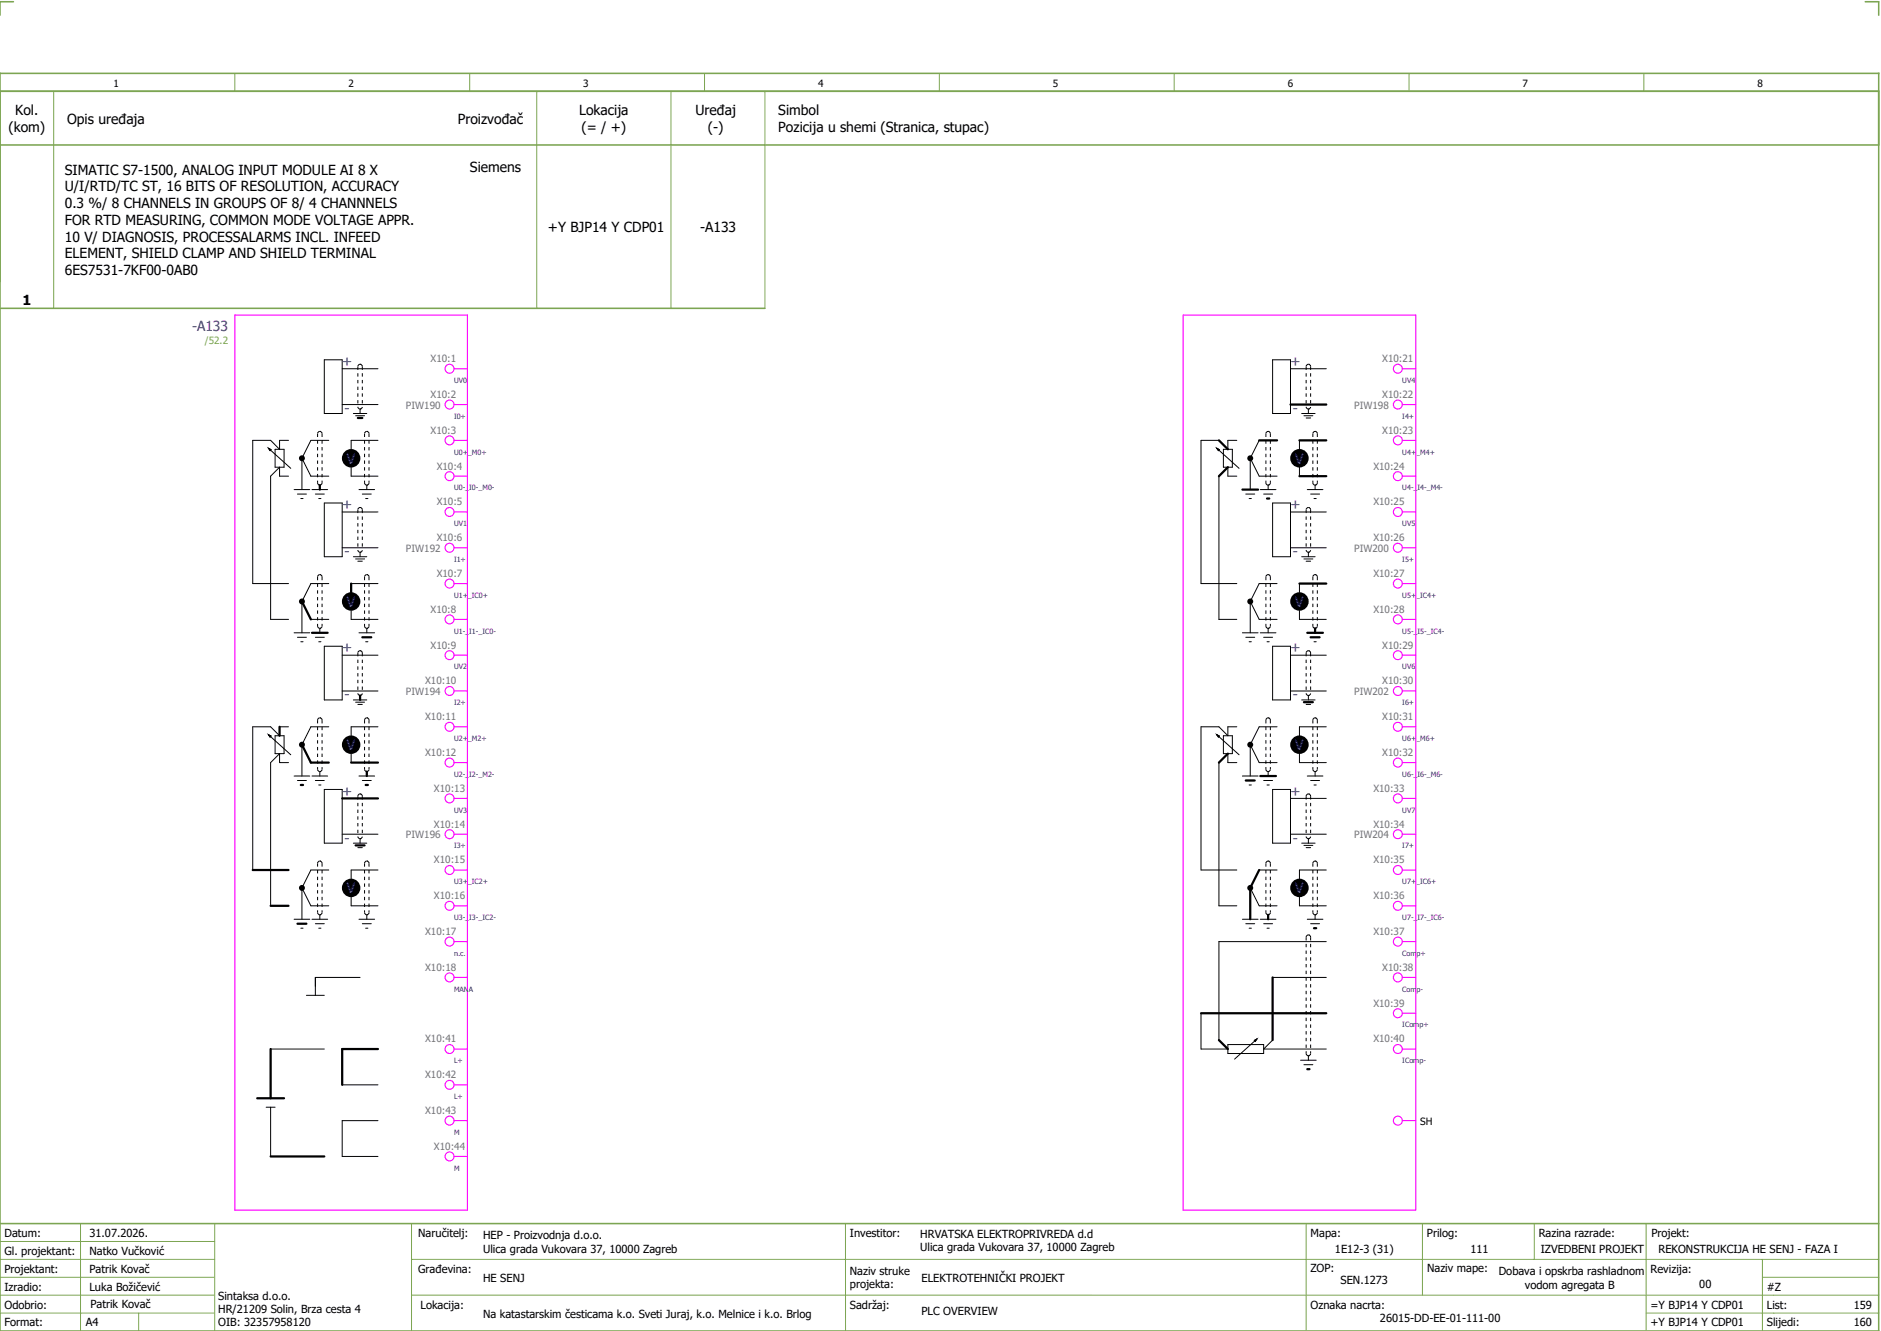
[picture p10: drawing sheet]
<svg xmlns="http://www.w3.org/2000/svg" width="421mm" height="297mm" viewBox="0 0 421 297" stroke-linecap="round" stroke-linejoin="round" font-family="sans-serif">
<path d="M0 16.4h420v281h-420zM3 .4h-3v3M417 .4h3v3M0 20.4h420M0 32.4h420M0 68.9h171M0 273.4h420" fill="none" stroke="#7ca552" stroke-width=".35"/>
<g fill="none" stroke="#7ca552" stroke-width=".22">
<path d="M52.5 16.4v4M105 16.4v4M157.5 16.4v4M210 16.4v4M262.5 16.4v4M315 16.4v4M367.5 16.4v4M12 20.4v48.5M120 20.4v48.5M150 20.4v48.5M171 20.4v48.5M0 277.4h48"/>
<path d="M18 273.4v24M48 273.4v24M92 273.4v24M189 273.4v24M292 273.4v23.8M318 273.4v16M343 273.4v8M368 273.4v23.8M0 281.4h48M0 285.4h47.8M0 293.4h47.8M31 293.4v4"/>
<path d="M47.8 289.4h-47.8M92 281.4h328M92 289.4h328M368 293.4h52M394 285.4h26M394 281.4v15.8"/>
</g>
<g fill="none" stroke="#000" stroke-width=".22">
<path d="M64.5 98.4h-2v2l-2-2h-4v32h8M72.5 80.4h4v12h-4zM73.5 98.4h-4l-2 4M76.5 90.4h8M76.5 82.4h8M79 92.4h3M79.5 92.9h2M80.5 91.4v1M84.5 98.4h-6v2M272.5 98.4h-4v32h8M276.5 98.4h-2v2M281.5 98.4l-2 4"/>
<path d="M284.5 80.4h4v12h-4zM288.5 82.4h8M290.5 98.4v2M291 92.4h3M291.5 92.9h2M292 93.4h1M292.5 91.4v1M60 100.1l.6 .4-.2 .2zM60.4 100.5l4.6 4.1M61.5 100.4h2v4h-2zM64.5 106.4h-2v-2l-2 2v32h4M65.8 109.4h3.4"/>
<path d="M66.5 110.4h2M67.3 111.4h.4M67.5 102.4l2 4h4M67.5 102.4v7M69.8 109.4h3.5M70.5 110.4h2M71.3 111.4h.5M72.5 112.4h4v12h-4zM76.5 114.4h8M78.5 104.4v2h6M80.2 109.4h3.6M81 110.4h2"/>
<path d="M81.7 111.4h.6M82 108.4v1M272 100.1l.6 .4-.2 .2zM272.4 100.5l4.6 4.1M272.5 106.4v32h4M273.5 100.4h2v4h-2zM274.5 104.4v2h2M278.5 110.4h2M279.3 111.4h.4M279.5 102.4l2 4h4M279.5 102.4v7M281.7 109.4h3.6"/>
<path d="M282.5 110.4h2M283.5 108.4v1M284.5 112.4h4v12h-4zM288.5 114.4h8M290.5 104.4v2M292.2 109.4h3.5M293 110.4h2M293.7 111.4h.5M294 108.4v1M69.5 138.4h4M73.5 130.4h-4l-2 4v7M76.5 122.4h8"/>
<path d="M78.5 136.4v2h6M78.5 130.4h6M79 124.4h3M79.5 124.9h2M80 125.4h1M80.5 123.4v1M279.5 134.4l2 4h4M279.5 134.4v7M285.5 130.4h-4l-2 4M288.5 122.4h8M290.5 136.4v2h6M290.5 130.4v2"/>
<path d="M291 124.4h3M291.5 124.9h2M292 125.4h1M292.5 123.4v1M65.8 141.4h3.4M66.5 142.4h2M67.3 143.4h.4M70.5 142.4h2M71.3 143.4h.5M71.5 140.4v1M72.5 144.4h4v12h-4zM76.5 154.4h8"/>
<path d="M76.5 146.4h8M79 156.4h3M79.5 156.9h2M80 157.4h1M80.2 141.4h3.6M81.7 143.4h.6M82 140.4v1M277.8 141.4h3.4M278.5 142.4h2M279.3 143.4h.4M281.7 141.4h3.6M282.5 142.4h2"/>
<path d="M283.2 143.4h.6M283.5 140.4v1M284.5 144.4h4v12h-4zM288.5 154.4h8M288.5 146.4h8M291 156.4h3M292 157.4h1M292.5 155.4v1M293.7 143.4h.5M60 164.1l.6 .4-.2 .2zM60.4 164.5l4.6 4.1M61.5 164.4h2v4h-2z"/>
<path d="M62.5 164.4l-2-2h-4v32M62.5 162.4h2M64.5 170.4h-2v-2l-2 2v32M65.8 173.4h3.4M66.5 174.4h2M69.8 173.4h3.5M70.5 174.4h2M71.3 175.4h.5M71.5 172.4v1M72.5 176.4h4v12h-4zM73.5 162.4h-4l-2 4v7M78.5 168.4v2"/>
<path d="M80.2 173.4h3.6M81 174.4h2M84.5 162.4h-6v2M272 164.1l.6 .4-.2 .2zM272.4 164.5l4.6 4.1M272.5 170.4v32h4M273.5 164.4h2v4h-2zM274.5 168.4v2h2M276.5 162.4h-2v2l-2-2h-4v32h8M277.8 173.4h3.4M279.3 175.4h.4M279.5 166.4l2 4h4"/>
<path d="M279.5 166.4v7M282.5 174.4h2M283.2 175.4h.6M283.5 172.4v1M284.5 176.4h4v12h-4zM285.5 162.4h-4l-2 4M288.5 178.4h8M290.5 168.4v2h6M292.2 173.4h3.5M293 174.4h2M293.7 175.4h.5M294 172.4v1"/>
<path d="M296.5 162.4h-6v2M67.5 198.4v7M67.5 198.4l2 4h4M73.5 194.4h-4l-2 4M76.5 186.4h8M79 188.4h3M80 189.4h1M80.5 187.4v1M84.5 194.4h-6v2M279.5 198.4l2 4h4M281.5 194.4h4M288.5 186.4h8"/>
<path d="M291 188.4h3M291.5 188.9h2M292 189.4h1M292.5 187.4v1M296.5 194.4h-6v2M65.8 205.4h3.4M67.3 207.4h.4M69.8 205.4h3.5M70.5 206.4h2M71.3 207.4h.5M71.5 204.4v1M78.5 200.4v2h6"/>
<path d="M80.2 205.4h3.6M80.5 218.4h-10v4M81 206.4h2M81.7 207.4h.6M82 204.4v1M277.8 205.4h3.4M278.5 206.4h2M279.3 207.4h.4M281.7 205.4h3.6M282.5 206.4h2M283.2 207.4h.6M284.5 218.4h12"/>
<path d="M290.5 200.4v2h6M292.2 205.4h3.5M293 206.4h2M294 204.4v1M296.5 210.4h-24v22M60.5 234.4h12M68.5 222.4h4M268.5 226.4v8h6M274.5 233.4h8v2h-8zM280.4 232.5l.6-.4-.4 .6zM280.6 232.5l-4.6 4.1M284.5 232.4l-2 2h14"/>
<path d="M290.7 236.9h3.5M291.5 237.9h2M292.5 235.9v1M59.5 247.4h2M60.5 247.4v11M76.5 242.4h8M84.5 250.4h-8v8h8"/>
</g>
<g fill="#000">
<circle cx="67.5" cy="102.4" r=".67"/>
<circle cx="78.5" cy="102.4" r="2.07"/>
<circle cx="279.5" cy="102.4" r=".67"/>
<circle cx="290.5" cy="102.4" r="2.07"/>
<circle cx="67.5" cy="134.4" r=".67"/>
<circle cx="78.5" cy="134.4" r="2.07"/>
<circle cx="279.5" cy="134.4" r=".67"/>
<circle cx="290.5" cy="134.4" r="2.07"/>
<circle cx="67.5" cy="166.4" r=".67"/>
<circle cx="78.5" cy="166.4" r="2.07"/>
<circle cx="279.5" cy="166.4" r=".67"/>
<circle cx="290.5" cy="166.4" r="2.07"/>
<circle cx="67.5" cy="198.4" r=".67"/>
<circle cx="78.5" cy="198.4" r="2.07"/>
<circle cx="279.5" cy="198.4" r=".67"/>
<circle cx="290.5" cy="198.4" r="2.07"/>
</g>
<g fill="none" stroke="#000" stroke-width=".5">
<path d="M80 93.4h1M272.5 98.4l2 2M281.5 98.4h4M288.5 90.4h8M290.5 98.4h6M71.5 108.4v1M274.5 104.4l-2 2M277.8 109.4h3.4M283.2 111.4h.6M290.5 106.4h6M67.5 134.4l2 4M78.5 130.4v2"/>
<path d="M290.5 130.4h6M69.8 141.4h3.5M80.5 155.4v1M81 142.4h2M291.5 156.9h2M292.2 141.4h3.5M293 142.4h2M294 140.4v1M62.5 162.4v2M67.3 175.4h.4M67.5 166.4l2 4h4M76.5 178.4h8"/>
<path d="M78.5 170.4h6M81.7 175.4h.6M82 172.4v1M274.5 168.4l-2 2M278.5 174.4h2M281.7 173.4h3.6M56.5 194.4h8M79.5 188.9h2M281.5 194.4l-2 4v7M60.5 202.4h4M66.5 206.4h2M283.5 204.4v1"/>
<path d="M284.5 218.4v14M293.7 207.4h.5M60.5 234.4v11M84.5 234.4h-8v8M268.5 226.4h28M272.5 232.4l2 2M292.2 238.9h.6M57.5 245.4h6M60.5 258.4h12"/>
</g>
<g fill="none" stroke="#000" stroke-width=".22" stroke-dasharray=".8 .8" stroke-linecap="butt">
<path d="M71 96.9v11M71.5 96.4l-.3 .1-.2 .4M72 96.9v11M72 96.9l-.2-.4-.3-.1M80 81.9v9M80 90.9l.2 .4 .3 .1M80.5 91.4l.3-.1 .2-.4M80.5 81.4l-.3 .1-.2 .4M81 81.9v9M81 81.9l-.2-.4-.3-.1M81.5 96.9v11M82 96.4l-.3 .1-.2 .4"/>
<path d="M82.5 96.9v11M82.5 96.9l-.2-.4-.3-.1M283 96.9v11M283.5 96.4l-.3 .1-.2 .4M284 96.9v11M284 96.9l-.2-.4-.3-.1M292 81.9v9M292 90.9l.2 .4 .3 .1M292.5 91.4l.3-.1 .2-.4M292.5 81.4l-.4 .2-.1 .3M293 81.9v9M293 81.9l-.2-.4-.3-.1"/>
<path d="M293.5 96.9v11M294 96.4l-.3 .1-.2 .4M294.5 96.9v11M294.5 96.9l-.2-.4-.3-.1M71 107.9l.2 .4 .3 .1M71.5 108.4l.3-.1 .2-.4M80 113.9v9M80.5 113.4l-.3 .1-.2 .4M81 113.9v9M81 113.9l-.2-.4-.3-.1M81.5 107.9l.2 .4 .3 .1M82 108.4l.3-.1 .2-.4"/>
<path d="M283 107.9l.2 .4 .3 .1M283.5 108.4l.3-.1 .2-.4M292 113.9v9M292.5 113.4l-.3 .1-.2 .4M293 113.9v9M293 113.9l-.2-.4-.3-.1M293.5 107.9l.2 .4 .3 .1M294 108.4l.3-.1 .2-.4M71 128.9v11M71 139.9l.2 .4 .3 .1M71.5 128.4l-.3 .1-.2 .4M72 128.9v11"/>
<path d="M72 128.9l-.2-.4-.3-.1M80 122.9l.2 .4 .3 .1M80.5 123.4l.3-.1 .2-.4M81.5 128.9v11M81.5 139.9l.2 .4 .3 .1M82 128.4l-.4 .2-.1 .3M82.5 128.9v11M82.5 128.9l-.2-.4-.3-.1M283 128.9v11M283 139.9l.2 .4 .3 .1M283.5 128.4l-.3 .1-.2 .4M284 128.9v11"/>
<path d="M284 128.9l-.2-.4-.3-.1M292 122.9l.2 .4 .3 .1M292.5 123.4l.3-.1 .2-.4M293.5 128.9v11M293.5 139.9l.2 .4 .3 .1M294 128.4l-.4 .2-.1 .3M294.5 128.9v11M294.5 128.9l-.2-.4-.3-.1M71.5 140.4l.3-.1 .2-.4M80 145.9v9M80 154.9l.1 .2 .4 .3M80.5 155.4l.4-.3 .1-.2"/>
<path d="M80.5 145.4l-.4 .2-.1 .3M81 145.9v9M81 145.9l-.2-.4-.3-.1M82 140.4l.3-.1 .2-.4M283.5 140.4l.3-.1 .2-.4M292 145.9v9M292 154.9l.1 .2 .4 .3M292.5 155.4l.4-.3 .1-.2M292.5 145.4l-.4 .2-.1 .3M293 145.9v9M293 145.9l-.1-.3-.4-.2M294 140.4l.3-.1 .2-.4"/>
<path d="M71 160.9v11M71 171.9l.2 .4 .3 .1M71.5 172.4l.3-.1 .2-.4M71.5 160.4l-.4 .2-.1 .3M72 160.9v11M72 160.9l-.2-.4-.3-.1M80 177.9v9M80.5 177.4l-.4 .2-.1 .3M81 177.9v9M81 177.9l-.1-.3-.4-.2M81.5 160.9v11M81.5 171.9l.2 .4 .3 .1"/>
<path d="M82 172.4l.3-.1 .2-.4M82 160.4l-.4 .2-.1 .3M82.5 160.9v11M82.5 160.9l-.1-.3-.4-.2M283 160.9v11M283 171.9l.2 .4 .3 .1M283.5 172.4l.3-.1 .2-.4M283.5 160.4l-.3 .1-.2 .4M284 160.9v11M284 160.9l-.2-.4-.3-.1M292 177.9v9M292.5 177.4l-.4 .2-.1 .3"/>
<path d="M293 177.9v9M293 177.9l-.1-.3-.4-.2M293.5 160.9v11M293.5 171.9l.1 .2 .4 .3M294 172.4l.3-.1 .2-.4M294 160.4l-.4 .2-.1 .3M294.5 160.9v11M294.5 160.9l-.2-.4-.3-.1M71 192.9v11M71.5 192.4l-.3 .1-.2 .4M72 192.9v11M72 192.9l-.2-.4-.3-.1"/>
<path d="M80 186.9l.2 .4 .3 .1M80.5 187.4l.3-.1 .2-.4M81.5 192.9v11M82 192.4l-.3 .1-.2 .4M82.5 192.9v11M82.5 192.9l-.2-.4-.3-.1M283 192.9v11M283.5 192.4l-.3 .1-.2 .4M284 192.9v11M284 192.9l-.2-.4-.3-.1M292 186.9l.2 .4 .3 .1M292.5 187.4l.3-.1 .2-.4"/>
<path d="M293.5 192.9v11M294 192.4l-.3 .1-.2 .4M294.5 192.9v11M294.5 192.9l-.2-.4-.3-.1M71 203.9l.2 .4 .3 .1M71.5 204.4l.3-.1 .2-.4M81.5 203.9l.2 .4 .3 .1M82 204.4l.3-.1 .2-.4M283 203.9l.2 .4 .3 .1M283.5 204.4l.3-.1 .2-.4M292 209.4v26M292.5 208.9l-.4 .2-.1 .3"/>
<path d="M293 209.4v26M293 209.4l-.1-.3-.4-.2M293.5 203.9l.2 .4 .3 .1M294 204.4l.3-.1 .2-.4M292 235.4l.1 .2 .4 .3M292.5 235.9l.4-.3 .1-.2"/>
</g>
<path d="M60 100.1l.6 .4-.2 .2zM272 100.1l.6 .4-.2 .2zM60 164.1l.6 .4-.2 .2zM272 164.1l.6 .4-.2 .2zM280.4 232.5l.6-.4-.4 .6z" fill="#000" stroke="#000" stroke-width=".22"/>
<g fill="none" stroke="#f0f" stroke-width=".25">
<path d="M52.5 70.4h52v200h-52zM264.5 70.4h52v200h-52zM101.5 98.4h3M101.5 90.4h3M101.5 82.4h3M313.5 98.4h3M313.5 90.4h3M313.5 82.4h3M101.5 106.4h3M101.5 114.4h3M313.5 106.4h3M313.5 114.4h3"/>
<path d="M101.5 130.4h3M101.5 138.4h3M101.5 122.4h3M313.5 130.4h3M313.5 138.4h3M313.5 122.4h3M101.5 146.4h3M101.5 154.4h3M313.5 146.4h3M313.5 154.4h3M101.5 162.4h3M101.5 170.4h3"/>
<path d="M101.5 178.4h3M313.5 162.4h3M313.5 170.4h3M313.5 178.4h3M101.5 194.4h3M101.5 186.4h3M313.5 194.4h3M313.5 186.4h3M101.5 202.4h3M101.5 218.4h3M101.5 210.4h3M313.5 202.4h3"/>
<path d="M313.5 218.4h3M313.5 210.4h3M101.5 234.4h3M313.5 234.4h3M313.5 226.4h3M101.5 250.4h3M101.5 258.4h3M101.5 242.4h3M313.5 250.4h3"/>
<circle cx="100.5" cy="98.4" r="1"/>
<circle cx="100.5" cy="82.4" r="1"/>
<circle cx="100.5" cy="90.4" r="1"/>
<circle cx="312.5" cy="98.4" r="1"/>
<circle cx="312.5" cy="90.4" r="1"/>
<circle cx="312.5" cy="82.4" r="1"/>
<circle cx="100.5" cy="114.4" r="1"/>
<circle cx="100.5" cy="106.4" r="1"/>
<circle cx="312.5" cy="114.4" r="1"/>
<circle cx="312.5" cy="106.4" r="1"/>
<circle cx="100.5" cy="122.4" r="1"/>
<circle cx="100.5" cy="130.4" r="1"/>
<circle cx="100.5" cy="138.4" r="1"/>
<circle cx="312.5" cy="122.4" r="1"/>
<circle cx="312.5" cy="130.4" r="1"/>
<circle cx="312.5" cy="138.4" r="1"/>
<circle cx="100.5" cy="154.4" r="1"/>
<circle cx="100.5" cy="146.4" r="1"/>
<circle cx="312.5" cy="154.4" r="1"/>
<circle cx="312.5" cy="146.4" r="1"/>
<circle cx="100.5" cy="170.4" r="1"/>
<circle cx="100.5" cy="162.4" r="1"/>
<circle cx="100.5" cy="178.4" r="1"/>
<circle cx="312.5" cy="170.4" r="1"/>
<circle cx="312.5" cy="162.4" r="1"/>
<circle cx="312.5" cy="178.4" r="1"/>
<circle cx="100.5" cy="186.4" r="1"/>
<circle cx="100.5" cy="194.4" r="1"/>
<circle cx="312.5" cy="186.4" r="1"/>
<circle cx="312.5" cy="194.4" r="1"/>
<circle cx="100.5" cy="218.4" r="1"/>
<circle cx="100.5" cy="210.4" r="1"/>
<circle cx="100.5" cy="202.4" r="1"/>
<circle cx="312.5" cy="218.4" r="1"/>
<circle cx="312.5" cy="210.4" r="1"/>
<circle cx="312.5" cy="202.4" r="1"/>
<circle cx="100.5" cy="234.4" r="1"/>
<circle cx="312.5" cy="234.4" r="1"/>
<circle cx="312.5" cy="226.4" r="1"/>
<circle cx="100.5" cy="250.4" r="1"/>
<circle cx="100.5" cy="258.4" r="1"/>
<circle cx="100.5" cy="242.4" r="1"/>
<circle cx="312.5" cy="250.4" r="1"/>
</g>
<g font-size="3.1">
<text x="1.9" y="29.5">(kom)</text>
<text x="3.4" y="25.8">Kol.</text>
<text x="15" y="27.6">Opis uređaja</text>
<text x="102.3" y="27.6">Proizvođač</text>
<text x="129.5" y="25.8">Lokacija</text>
<text x="130" y="29.5">(= / +)</text>
<text x="155.5" y="25.8">Uređaj</text>
<text x="158.2" y="29.5">(-)</text>
<text x="174" y="25.8">Simbol</text>
<text x="174" y="29.5">Pozicija u shemi (Stranica, stupac)</text>
<text x="14.5" y="39">SIMATIC S7-1500, ANALOG INPUT MODULE AI 8 X</text>
<text x="105.1" y="38.5">Siemens</text>
<text x="14.5" y="42.8">U/I/RTD/TC ST, 16 BITS OF RESOLUTION, ACCURACY</text>
<text x="14.5" y="46.5">0.3 %/ 8 CHANNELS IN GROUPS OF 8/ 4 CHANNNELS</text>
<text x="14.5" y="50.3">FOR RTD MEASURING, COMMON MODE VOLTAGE APPR.</text>
<text x="122.5" y="51.8">+Y BJP14 Y CDP01</text>
<text x="156.5" y="51.8">-A133</text>
<text x="14.5" y="54">10 V/ DIAGNOSIS, PROCESSALARMS INCL. INFEED</text>
<text x="14.5" y="57.8">ELEMENT, SHIELD CLAMP AND SHIELD TERMINAL</text>
<text x="14.5" y="61.5">6ES7531-7KF00-0AB0</text>
<text x="5" y="68.3">1</text>
</g>
<g font-size="3.1" fill="#00f">
<text x="42.9" y="74">-A133</text>
<text x="76.5" y="81.8">+</text>
<text x="288.5" y="81.8">+</text>
<text x="77" y="92.3">-</text>
<text x="289" y="92.3">-</text>
<text x="77.6" y="103.6">V</text>
<text x="289.6" y="103.6">V</text>
<text x="76.5" y="113.8">+</text>
<text x="288.5" y="113.8">+</text>
<text x="77" y="124.3">-</text>
<text x="289" y="124.3">-</text>
<text x="77.6" y="135.6">V</text>
<text x="289.6" y="135.6">V</text>
<text x="76.5" y="145.8">+</text>
<text x="288.5" y="145.8">+</text>
<text x="77" y="156.3">-</text>
<text x="289" y="156.3">-</text>
<text x="77.6" y="167.6">V</text>
<text x="289.6" y="167.6">V</text>
<text x="76.5" y="177.8">+</text>
<text x="288.5" y="177.8">+</text>
<text x="77" y="188.3">-</text>
<text x="289" y="188.3">-</text>
<text x="77.6" y="199.6">V</text>
<text x="289.6" y="199.6">V</text>
</g>
<g font-size="2.5">
<text x="1" y="276.4">Datum:</text>
<text x="1" y="280.4">Gl. projektant:</text>
<text x="20" y="276.4">31.07.2026.</text>
<text x="20" y="280.4">Natko Vučković</text>
<text x="93.5" y="276.4">Naručitelj:</text>
<text x="108" y="276.9">HEP - Proizvodnja d.o.o.</text>
<text x="108" y="279.9">Ulica grada Vukovara 37, 10000 Zagreb</text>
<text x="190" y="276.4">Investitor:</text>
<text x="205.7" y="276.6">HRVATSKA ELEKTROPRIVREDA d.d</text>
<text x="205.7" y="279.6">Ulica grada Vukovara 37, 10000 Zagreb</text>
<text x="293" y="276.4">Mapa:</text>
<text x="298.4" y="279.9">1E12-3 (31)</text>
<text x="319" y="276.4">Prilog:</text>
<text x="328.7" y="279.9">111</text>
<text x="344" y="276.4">Razina razrade:</text>
<text x="344.4" y="279.9">IZVEDBENI PROJEKT</text>
<text x="369.2" y="276.3">Projekt:</text>
<text x="370.8" y="279.9">REKONSTRUKCIJA HE SENJ - FAZA I</text>
<text x="1" y="284.4">Projektant:</text>
<text x="20" y="284.4">Patrik Kovač</text>
<text x="93.5" y="284.4">Građevina:</text>
<text x="108" y="286.4">HE SENJ</text>
<text x="190" y="284.9">Naziv struke</text>
<text x="190" y="287.9">projekta:</text>
<text x="206" y="286.5">ELEKTROTEHNIČKI PROJEKT</text>
<text x="293" y="284.3">ZOP:</text>
<text x="299.7" y="286.9">SEN.1273</text>
<text x="319" y="284.3">Naziv mape:</text>
<text x="335.1" y="285">Dobava i opskrba rashladnom</text>
<text x="340.9" y="288">vodom agregata B</text>
<text x="369" y="284.4">Revizija:</text>
<text x="379.9" y="287.9">00</text>
<text x="1" y="288.4">Izradio:</text>
<text x="1" y="292.4">Odobrio:</text>
<text x="20" y="288.4">Luka Božičević</text>
<text x="20.2" y="292.3">Patrik Kovač</text>
<text x="48.8" y="290.4">Sintaksa d.o.o.</text>
<text x="48.8" y="293.4">HR/21209 Solin, Brza cesta 4</text>
<text x="94" y="292.4">Lokacija:</text>
<text x="190" y="292.4">Sadržaj:</text>
<text x="206" y="293.9">PLC OVERVIEW</text>
<text x="293" y="292.4">Oznaka nacrta:</text>
<text x="369" y="292.4">=Y BJP14 Y CDP01</text>
<text x="395" y="292.4">List:</text>
<text x="395" y="288.4">#Z</text>
<text x="414.4" y="292.4">159</text>
<text x="1" y="296.4">Format:</text>
<text x="19.2" y="296.4">A4</text>
<text x="48.8" y="296.4">OIB: 32357958120</text>
<text x="108" y="294.4">Na katastarskim česticama k.o. Sveti Juraj, k.o. Melnice i k.o. Brlog</text>
<text x="308.5" y="295.4">26015-DD-EE-01-111-00</text>
<text x="369" y="296.4">+Y BJP14 Y CDP01</text>
<text x="395" y="296.4">Slijedi:</text>
<text x="414.4" y="296.4">160</text>
</g>
<g font-size="2.2">
<text x="25.4" y="19.4">1</text>
<text x="77.9" y="19.4">2</text>
<text x="130.4" y="19.4">3</text>
<text x="182.9" y="19.4">4</text>
<text x="235.4" y="19.4">5</text>
<text x="287.9" y="19.4">6</text>
<text x="340.4" y="19.4">7</text>
<text x="392.9" y="19.4">8</text>
<text x="317.5" y="251.3">SH</text>
</g>
<text font-size="2.2" fill="#7ca552" x="45.8" y="76.9">/52.2</text>
<g font-size="2.2" fill="#767676">
<text x="96.2" y="80.9">X10:1</text>
<text x="309" y="80.9">X10:21</text>
<text x="96.2" y="88.9">X10:2</text>
<text x="309" y="88.9">X10:22</text>
<text x="90.8" y="91.3">PIW190</text>
<text x="302.8" y="91.3">PIW198</text>
<text x="96.2" y="96.9">X10:3</text>
<text x="309" y="96.9">X10:23</text>
<text x="97.6" y="104.9">X10:4</text>
<text x="307" y="104.9">X10:24</text>
<text x="97.6" y="112.9">X10:5</text>
<text x="307" y="112.9">X10:25</text>
<text x="90.8" y="123.3">PIW192</text>
<text x="97.6" y="120.9">X10:6</text>
<text x="302.8" y="123.3">PIW200</text>
<text x="307" y="120.9">X10:26</text>
<text x="97.6" y="128.9">X10:7</text>
<text x="307" y="128.9">X10:27</text>
<text x="96.2" y="136.9">X10:8</text>
<text x="307" y="136.9">X10:28</text>
<text x="96.2" y="144.9">X10:9</text>
<text x="309" y="144.9">X10:29</text>
<text x="90.8" y="155.3">PIW194</text>
<text x="95" y="152.9">X10:10</text>
<text x="302.8" y="155.3">PIW202</text>
<text x="309" y="152.9">X10:30</text>
<text x="95" y="160.9">X10:11</text>
<text x="309" y="160.9">X10:31</text>
<text x="95" y="168.9">X10:12</text>
<text x="309" y="168.9">X10:32</text>
<text x="97" y="176.9">X10:13</text>
<text x="307" y="176.9">X10:33</text>
<text x="97" y="184.9">X10:14</text>
<text x="307" y="184.9">X10:34</text>
<text x="90.8" y="187.3">PIW196</text>
<text x="302.8" y="187.3">PIW204</text>
<text x="97" y="192.9">X10:15</text>
<text x="307" y="192.9">X10:35</text>
<text x="97" y="200.9">X10:16</text>
<text x="307" y="200.9">X10:36</text>
<text x="95" y="208.9">X10:17</text>
<text x="307" y="208.9">X10:37</text>
<text x="95" y="216.9">X10:18</text>
<text x="309" y="216.9">X10:38</text>
<text x="307" y="224.9">X10:39</text>
<text x="95" y="232.9">X10:41</text>
<text x="307" y="232.9">X10:40</text>
<text x="95" y="240.9">X10:42</text>
<text x="95" y="248.9">X10:43</text>
<text x="97" y="256.9">X10:44</text>
</g>
<g font-size="1.6" fill="#00f">
<text x="101.5" y="85.6">UV0</text>
<text x="313.5" y="85.6">UV4</text>
<text x="101.5" y="93.6">I0+</text>
<text x="313.5" y="93.6">I4+</text>
<text x="101.5" y="101.6">U0+_M0+</text>
<text x="313.5" y="101.6">U4+_M4+</text>
<text x="101.5" y="109.6">U0-_I0-_M0-</text>
<text x="313.5" y="109.6">U4-_I4-_M4-</text>
<text x="101.5" y="117.6">UV1</text>
<text x="313.5" y="117.6">UV5</text>
<text x="101.5" y="125.6">I1+</text>
<text x="313.5" y="125.6">I5+</text>
<text x="101.5" y="133.6">U1+_IC0+</text>
<text x="313.5" y="133.6">U5+_IC4+</text>
<text x="101.5" y="141.6">U1-_I1-_IC0-</text>
<text x="313.5" y="141.6">U5-_I5-_IC4-</text>
<text x="101.5" y="149.6">UV2</text>
<text x="313.5" y="149.6">UV6</text>
<text x="101.5" y="157.6">I2+</text>
<text x="313.5" y="157.6">I6+</text>
<text x="101.5" y="165.6">U2+_M2+</text>
<text x="313.5" y="165.6">U6+_M6+</text>
<text x="101.5" y="173.6">U2-_I2-_M2-</text>
<text x="313.5" y="173.6">U6-_I6-_M6-</text>
<text x="101.5" y="181.6">UV3</text>
<text x="313.5" y="181.6">UV7</text>
<text x="101.5" y="189.6">I3+</text>
<text x="313.5" y="189.6">I7+</text>
<text x="101.5" y="197.6">U3+_IC2+</text>
<text x="313.5" y="197.6">U7+_IC6+</text>
<text x="101.5" y="205.6">U3-_I3-_IC2-</text>
<text x="313.5" y="205.6">U7-_I7-_IC6-</text>
<text x="101.5" y="213.6">n.c.</text>
<text x="313.5" y="213.6">Comp+</text>
<text x="101.5" y="221.6">MANA</text>
<text x="313.5" y="221.6">Comp-</text>
<text x="313.5" y="229.6">IComp+</text>
<text x="101.5" y="237.6">L+</text>
<text x="313.5" y="237.6">IComp-</text>
<text x="101.5" y="245.6">L+</text>
<text x="101.5" y="253.6">M</text>
<text x="101.5" y="261.6">M</text>
</g>
</svg>
